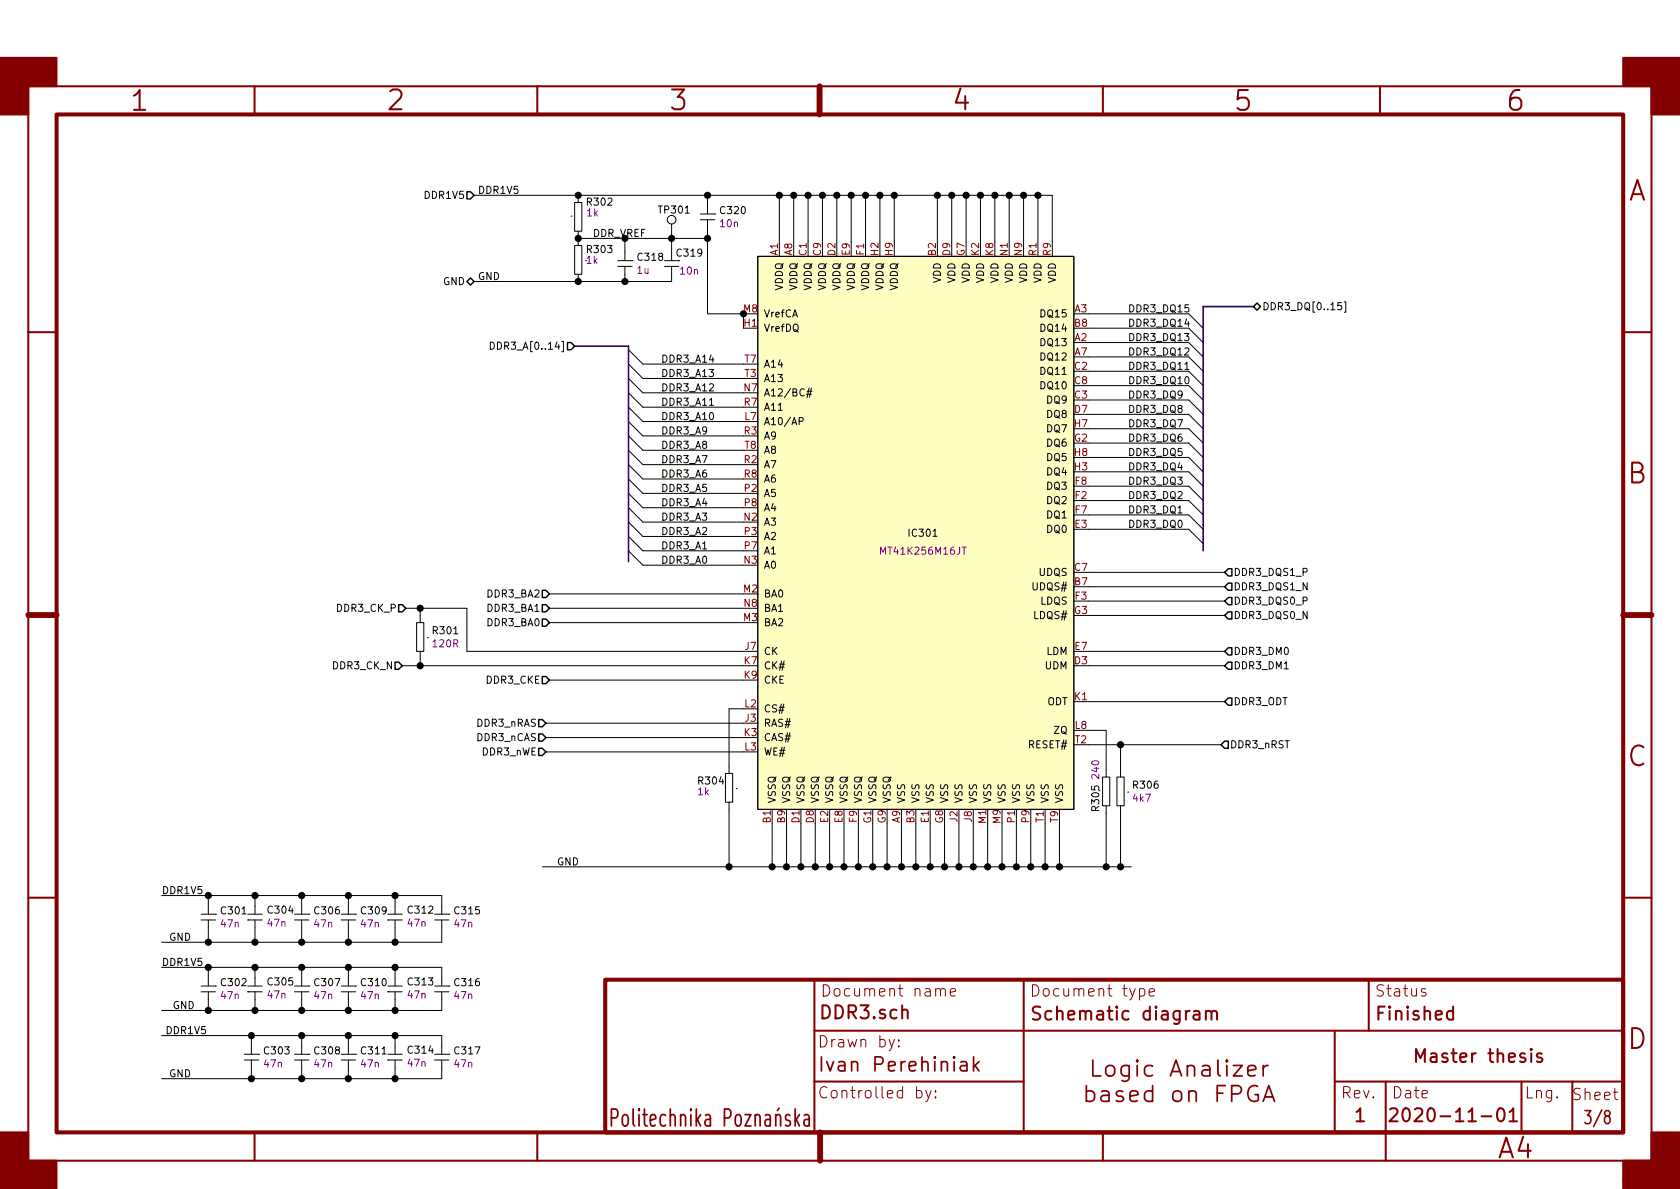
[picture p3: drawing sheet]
<svg xmlns="http://www.w3.org/2000/svg" width="297mm" height="210mm" viewBox="0 0 297 210" stroke-linecap="round" stroke-linejoin="round" font-family="sans-serif">
<g fill="none" stroke="#840000" stroke-width=".36">
<path d="M5 15.3h287v190h-287zM45 15.3v4.9M95 15.3v4.9M145 15.3v4.9M195 15.3v4.9M244 15.3v4.9M5 58.7h5M287 58.7h5M5 108.8h5M287 108.8h5M5 158.7h5M287 158.7h5"/>
<path d="M144 173.2v27M159.5 178.8a.57 .57 0 0 1 1 .1v1.2M181 173.2v27M211.1 178.9l.2-.1 .7 .1 .1 1.4M212.1 179.3l-.8 .1a.46 .46 0 0 0-.3 .5 .46 .46 0 0 0 .3 .4h.6l.2-.1M213.2 179a.57 .57 0 0 1 1 .1v1.2M213.2 178.8v1.5M214.2 179.1l.1-.2 .2-.1 .6 .1 .1 .2v1.2M242 173.2v9.1M256.9 178.9l-.6-.1-.5 .4 .1 .9 .4 .2 .6-.1M256.9 178v2.3M144 182.3h143"/>
<path d="M144 191.3h37M236 191.3h51M236 182.3v17.9M239.9 196.6l.6-.6v2.3M239.9 198.3h1.3M245 191.3v14M245.8 196.2l.3-.2h.5a.61 .61 0 0 1 .4 1l-1.4 1.3h1.5M250.4 187.8v-2.3l.7 1.6 .8-1.6v2.3M253 186.4l.2-.1 .7 .1 .1 1.4M254 186.8l-.8 .1a.46 .46 0 0 0-.3 .5 .46 .46 0 0 0 .3 .4l.8-.1M255.9 186.4l-.6-.1-.2 .1-.1 .2 .1 .3 .8 .2 .1 .2-.1 .4-.2 .1-.7-.1M256.6 186.3h.9"/>
<path d="M257 185.5v2l.1 .2 .4 .1M258.2 187l1.1-.2-.1-.4-.7-.1-.2 .1-.1 .2 .1 1.1 .2 .1 .7-.1M260.3 186.3v1.5M260.9 186.3a.59 .59 0 0 0-.6 .4M263.1 186.3h.9M263.5 185.5v2l.1 .2 .4 .1M264.8 186.5a.57 .57 0 0 1 1 .1v1.2M264.8 185.5v2.3M264.9 196.2a.56 .56 0 0 1 .6-.2 .56 .56 0 0 1 .4 .4 1.37 1.37 0 0 1-.4 1.9 .64 .64 0 0 1-.7-.5 1.96 1.96 0 0 1 .1-1.6zM266.8 187l1.1-.2-.1-.4-.7-.1-.2 .1-.1 .2 .1 1.1 .2 .1 .7-.1M266.9 196.6l.7-.6v2.3M266.9 198.3h1.3"/>
<path d="M269 191.3v8.9M269.6 186.4l-.5-.1-.2 .1-.1 .2 .1 .3 .7 .2 .1 .2-.1 .4-.2 .1-.6-.1M270.7 185.5l-.1 .1 .1 .1 .1-.1-.1-.1v.2M270.7 186.3v1.5M272.6 186.4l-.5-.1-.3 .1-.1 .2 .1 .3 .8 .2 .1 .2-.1 .4-.2 .1-.7-.1M278 191.3v8.9M45 200.2v5.1M95 200.2v5.1M145 200.2v5.1M195 200.2v5.1M287 208.8h5"/>
</g>
<path d="M10 20.2h277v180h-277zM107 173.2h180v27h-180z" fill="none" stroke="#840000" stroke-width=".71"/>
<path d="M144.9 15.3v4.9M5 108.8h5M287 108.8h5M145 200.2v5.1" fill="none" stroke="#840000" stroke-width="1"/>
<g fill="#840000" stroke="#840000" stroke-width=".36">
<path d="M0 10.2h10v5h-5v5h-5z"/>
<path d="M0 200.2h5v5.1h5v4.9h-10z"/>
<path d="M287 10.2h10v10h-5v-5h-5z"/>
<path d="M287 205.3h5v-5.1h5v10.1h-10z"/>
</g>
<g fill="none" stroke="#840000" stroke-width=".3">
<path d="M137.2 197.4l.2-.3h.3l.2 .2 .1 1.8M137.2 197.1v2M137.7 196l-.3 .4M139.6 197.3l-.4-.2a.54 .54 0 0 0-.3 .6 .54 .54 0 0 0 .5 .4 .55 .55 0 0 1 .4 .5 .55 .55 0 0 1-.4 .5h-.3l-.2-.1M140.6 196.1v3M140.8 198l.6 1.1M141.4 197.1l-.8 1.1M142.2 197.3l.2-.2h.4l.2 .2 .1 1.8M143.1 197.8l-.2 .2h-.5a.7 .7 0 0 0 0 1.1h.5l.2-.1M169.9 187.8l.2-.1 .7 .1 .2 .3v1.3M171 188.3l-.9 .1a.48 .48 0 0 0-.3 .5 .48 .48 0 0 0 .3 .5l.9-.2M172.1 186.9v2.5"/>
<path d="M172.4 188.4l.7 1M173.1 187.7l-1 1M192.1 193a.97 .97 0 0 1 1.4 .4v.8l-.1 .3a1.04 1.04 0 0 1-1.3 .1M192.1 192v2.8M193.2 187.5v2.8h1.4M194.8 193l.3-.1 .8 .1 .2 .3v1.5M195.7 188.7a.84 .84 0 0 1 1.4 .2v.8a.83 .83 0 0 1-.8 .6 .83 .83 0 0 1-.8-.6v-.8zM196.1 193.6l-1 .1a.55 .55 0 0 0-.3 .9l.3 .2 1-.2M198.5 193l-.7-.1-.3 .1-.1 .3 .1 .4 1 .3 .2 .2-.2 .4-.3 .2-.8-.2M199.6 188.4v2.3a.81 .81 0 0 1-1.2 .4M199.6 188.5l-.8-.1-.3 .1-.3 .4v.8l.3 .4 .3 .2 .8-.2M199.8 193.8l1.4-.2-.1-.6-.9-.1-.3 .1-.1 .3v1.1l.1 .2 .3 .2 .9-.2"/>
<path d="M201.1 187.5l-.2 .1 .2 .2 .1-.2-.1-.1v.3M201.1 188.4v1.9M203.8 188.5l-.9-.1-.3 .1-.2 .4v.8l.2 .4 .3 .2 .9-.2M203.8 193l-.9-.1-.3 .1-.2 .4v.8l.2 .4 .3 .2 .9-.2M203.8 192v2.8M206.9 190.3l1-2.8 1 2.8M207.2 189.5h1.4M207.5 193.2a.84 .84 0 0 1 1.4 .2v.8a.81 .81 0 0 1-.8 .6 .81 .81 0 0 1-.7-.6v-.8zM209.9 188.7a.77 .77 0 0 1 1.3 .1v1.5M209.9 188.4v1.9M210.2 193.2a.79 .79 0 0 1 1.3 .1v1.5M210.2 192.9v1.9"/>
<path d="M212.6 188.5l.3-.1 .9 .1 .1 .3v1.5M213.9 189.1l-.3 .1h-.7a.57 .57 0 0 0-.3 .9l.3 .2h.7l.3-.2M215.2 193.3h1M215.3 187.5v2.4l.2 .2 .3 .2M216.6 192h-1.4v2.8M216.9 187.5l-.1 .1 .1 .2 .2-.2-.2-.1v.3M216.9 188.4v1.9M217.8 193.4h1.1a.76 .76 0 0 0 .6-.7 .76 .76 0 0 0-.6-.7h-1.1v2.8M218.1 188.4h1.5l-1.5 1.9h1.5M220.6 189.4l1.4-.3-.1-.6-.8-.1-.3 .1-.2 .3v1.1l.2 .2 .3 .2 .8-.2M222.4 192.1a1.22 1.22 0 0 0-1.4 .2 1.22 1.22 0 0 0-.4 1.3 1.13 1.13 0 0 0 .6 1.1 1.13 1.13 0 0 0 1.3-.2v-.9h-.6M223.3 194.8l1-2.8 1 2.8"/>
<path d="M223.3 188.4v1.9M223.6 194h1.4M224.2 188.4a.74 .74 0 0 0-.9 .5"/>
</g>
<g fill="none" stroke="#840000" stroke-width=".18">
<path d="M166.3 175.1l.3-.3 .5 .1 .1 1.2M168 175.5l1-.2-.1-.4-.6-.1-.3 .3 .1 .9 .2 .1 .6-.1M201.5 174.9a.71 .71 0 0 1 .8 .1v1a.67 .67 0 0 1-.8 0M203.2 175.5l.9-.2-.1-.4-.5-.1-.3 .3 .1 .9 .2 .1 .5-.1M252.1 174.9a.49 .49 0 0 0-.8 .2l.1 .3 .5 .1 .2 .3v.2l-.2 .1-.6-.1M158.1 183.8l-.6 1.8-.3 .2M158.9 185h.1l-.1 .1v-.1v.1M158.9 183.9l.1 .1-.1 .1v-.2v.2M162.1 192.9a.68 .68 0 0 1 .8 .1l.1 .2-.1 .8-.3 .2-.5-.1M163.7 192.8l.5 1.4M164.6 192.8l-.6 1.8-.3 .2M165.4 194l.1 .1-.1 .1-.1-.1 .1-.1v.2"/>
<path d="M165.4 192.9l.1 .1-.1 .1-.1-.1 .1-.1v.2"/>
</g>
<g fill="none" stroke="#000" stroke-width=".18">
<path d="M83.8 34.5h102.3v8.3M101 38.2h.1M101.6 35.8h1.3v5.1h-1.3zM102.2 34.5v1.3M118.7 39.6v6.4M123.8 37.8h2.6M123.8 38.9h2.6M125.1 34.5v3.3M125.1 38.9v16.6h6.3v2.5M126.4 37.8h.1M137.8 34.5v8.3M140.3 34.5v8.3"/>
<path d="M142.9 34.5v8.3M145.4 34.5v8.3M148 34.5v8.3M150.5 34.5v8.3M153 34.5v8.3M155.6 34.5v8.3M158.1 34.5v8.3M165.7 34.5v8.3M168.3 34.5v8.3M170.8 34.5v8.3M173.4 34.5v8.3M175.9 34.5v8.3"/>
<path d="M178.4 34.5v8.3M181 34.5v8.3M183.5 34.5v8.3M101.6 43.4h1.3v5.1h-1.3zM102.2 40.9v2.5M102.2 48.5v1.3M102.2 42.2h22.9M109.2 46.1h2.6M109.2 47.1h2.6M110.5 42.2v3.8M110.5 47.2v2.6M111.8 46.1h.1"/>
<path d="M117.5 46.1h2.5M117.5 47.1h2.5M118.7 47.2v2.6h-34.9M120 46.1h.1M134 45.3h55.9v97.8h-55.9zM192.4 58h17.8l2.5 2.6M192.4 55.5h17.8l2.5 2.5M237.2 53.5h-.6l-.1 .6 .2-.1 .5 .1v.6l-.2 .1-.5-.1M237.7 53.4h.2v1.8h-.2M86.7 60.5a.64 .64 0 0 1 .7 .6 .64 .64 0 0 1-.7 .7zM111.1 72l2.6 2.5h17.7M111.1 66.9l2.6 2.6h17.7"/>
<path d="M111.1 61.8l2.6 2.6h17.7M111.1 64.4l2.6 2.5h17.7M111.1 77.1l2.6 2.5h17.7M111.1 74.5l2.6 2.6h17.7M111.1 69.5l2.6 2.5h17.7M111.1 79.6l2.6 2.6h17.7M125.4 71.7h.8M141.3 74.5l.6-.1 .1-.4-.2-.2h-.5v1.3M142.6 69.7h.9M142.7 69.2h.9M143.1 68.6l-.4 1.7M143.5 68.6l-.4 1.7"/>
<path d="M192.4 68.2h17.8l2.5 2.5M192.4 78.4h17.8l2.5 2.5M192.4 73.3h17.8l2.5 2.5M192.4 75.8h17.8l2.5 2.6M192.4 70.7h17.8l2.5 2.6M192.4 65.7h17.8l2.5 2.5M192.4 63.1h17.8l2.5 2.6M192.4 60.6h17.8l2.5 2.5M209.5 65.3h.7M111.1 89.8l2.6 2.5h17.7M111.1 97.4l2.6 2.5h17.7M111.1 82.2l2.6 2.5h17.7"/>
<path d="M111.1 84.7l2.6 2.5h17.7M111.1 92.3l2.6 2.6h17.7M111.1 94.9l2.6 2.5h17.7M111.1 87.2l2.6 2.6h17.7M192.4 86h17.8l2.5 2.5M192.4 91.1h17.8l2.5 2.5M192.4 88.5h17.8l2.5 2.6M192.4 93.6h17.8l2.5 2.5M192.4 83.4h17.8l2.5 2.6M192.4 80.9h17.8l2.5 2.5M71.1 117.7h60.3M71.8 107.6h10.7v7.6h48.9"/>
<path d="M73.7 110.1h1.2v5.1h-1.2zM74.3 107.6v2.5M74.3 115.2v2.5M75.6 112.8h.1M97.2 105h34.2M97.2 110.1h34.2M97.2 107.6h34.2M192.4 103.8h24.1M192.4 101.2h24.1M192.4 117.7h24.1M192.4 115.2h24.1M192.4 106.3h24.1"/>
<path d="M192.4 108.8h24.1M96.5 133h34.9M96.5 127.9h34.9M96.5 130.4h34.9M97.2 120.3h34.2M128.3 136.8h1.2v5.1h-1.2zM130.2 139.4h.1M131.4 125.3h-2.5v11.5M192.4 129.2h3.2v8.2M192.4 131.7h23.5M192.4 124.1h24.1M194.9 137.4h1.3v5.1h-1.3z"/>
<path d="M197.5 137.4h1.3v5.1h-1.3zM198.1 131.7v5.7M28.6 158.4h49.5v3.2M36.8 158.4v3.2M45.1 158.4v3.2M53.3 158.4v3.2M61.6 158.4v3.2M69.8 158.4v3.2M95.9 153.3h104.1M128.9 141.9v11.4M136.5 145.7v7.6M139.1 145.7v7.6"/>
<path d="M141.6 145.7v7.6M144.1 145.7v7.6M146.7 145.7v7.6M149.2 145.7v7.6M151.8 145.7v7.6M154.3 145.7v7.6M156.8 145.7v7.6M159.4 145.7v7.6M161.9 145.7v7.6M164.5 145.7v7.6M167 145.7v7.6M169.5 145.7v7.6"/>
<path d="M172.1 145.7v7.6M174.6 145.7v7.6M177.2 145.7v7.6M179.7 145.7v7.6M182.2 145.7v7.6M184.8 145.7v7.6M187.3 145.7v7.6M195.6 142.5v10.8M198.1 142.5v10.8M199.4 140.1h.1M28.6 171.1h49.5v3.2M35.6 162.7h2.5"/>
<path d="M35.6 161.7h2.5M35.6 174.4h2.5M35.6 175.4h2.5M36.8 162.7v3.9M36.8 171.1v3.2M36.8 175.4v3.3M38.1 161.7h.1M38.1 174.4h.1M43.8 162.7h.1M43.8 175.4h.1M43.8 162.7h2.6M43.8 161.7h2.6"/>
<path d="M43.8 174.4h2.6M43.8 175.4h2.6M45.1 162.7v3.9M45.1 171.1v3.2M45.1 175.4v3.3M52.1 162.7h2.5M52.1 161.7h2.5M52.1 174.4h2.5M52.1 175.4h2.5M53.3 162.7v3.9M53.3 171.1v3.2M53.3 175.4v3.3"/>
<path d="M54.6 161.7h.1M54.6 174.4h.1M60.3 162.7h2.6M60.3 161.7h2.6M60.3 174.4h2.6M60.3 175.4h2.6M61.6 162.7v3.9M61.6 171.1v3.2M61.6 175.4v3.3M62.9 161.7h.1M62.9 174.4h.1M68.6 162.7h.1"/>
<path d="M68.6 175.4h.1M68.6 162.7h2.5M68.6 161.7h2.5M68.6 174.4h2.5M68.6 175.4h2.5M69.8 162.7v3.9M69.8 171.1v3.2M69.8 175.4v3.3M76.8 162.7h2.6M76.8 161.7h2.6M76.8 174.4h2.6M76.8 175.4h2.6"/>
<path d="M78.1 162.7v3.9h-49.5M78.1 175.4v3.3h-49.5M79.4 161.7h.1M79.4 174.4h.1M28.6 183.1h49.5v3.3M43.2 186.4h2.5M43.2 187.4h2.5M44.4 183.1v3.3M44.4 187.5v3.2M45.7 186.4h.1M52.1 186.4h2.5M52.1 187.4h2.5"/>
<path d="M53.3 183.1v3.3M53.3 187.5v3.2M54.6 186.4h.1M60.3 186.4h2.6M60.3 187.4h2.6M61.6 183.1v3.3M61.6 187.5v3.2M62.9 186.4h.1M68.6 187.4h.1M68.6 186.4h2.5M68.6 187.4h2.5M69.8 183.1v3.3"/>
<path d="M69.8 187.5v3.2M76.8 186.4h2.6M76.8 187.4h2.6M78.1 187.5v3.2h-49.5M79.4 186.4h.1"/>
<circle cx="118.7" cy="38.9" r=".76"/>
</g>
<path d="M134 45.3h55.9v97.8h-55.9z" fill="#ffffc2" stroke="#ffffc2" stroke-width=".18"/>
<path d="M170.1 96.7h.7" fill="none" stroke="#840084" stroke-width=".18"/>
<path d="M221.6 54.2h-8.9v43.2M101.6 61.2h9.5v38.1" fill="none" stroke="#00f" stroke-width=".3"/>
<g fill="none" stroke="#000" stroke-width=".25">
<path d="M82.5 33.9h.7l.6 .6-.6 .7h-.7zM82.5 49.8l.7-.7 .6 .7-.6 .6zM221.6 54.2l.6-.6 .7 .6-.7 .7zM100.3 60.6h.7l.6 .6-.6 .6h-.7zM69.8 117.1h.7l.6 .6-.6 .7h-.7zM70.5 106.9h.6l.7 .7-.7 .6h-.6zM95.9 104.4h.6l.7 .6-.7 .7h-.6zM95.9 109.5h.6l.7 .6-.7 .6h-.6zM95.9 119.6h.6l.7 .7-.7 .6h-.6zM95.9 106.9h.6l.7 .7-.7 .6h-.6zM217.2 103.1h.6v1.3h-.6l-.7-.6zM217.2 105.7h.6v1.2h-.6l-.7-.6z"/>
<path d="M217.2 108.2h.6v1.3h-.6l-.7-.7zM217.2 117.1h.6v1.3h-.6l-.7-.7zM217.2 114.5h.6v1.3h-.6l-.7-.6zM217.2 100.6h.6v1.2h-.6l-.7-.6zM95.2 127.2h.7l.6 .7-.6 .6h-.7zM95.2 129.8h.7l.6 .6-.6 .7h-.7zM95.2 132.3h.7l.6 .7-.6 .6h-.7zM216.5 131.1h.7v1.2h-.7l-.6-.6zM217.2 123.4h.6v1.3h-.6l-.7-.6z"/>
</g>
<g fill="#000" stroke="#000" stroke-width=".25">
<circle cx="102.2" cy="34.5" r=".51"/>
<circle cx="125.1" cy="34.5" r=".51"/>
<circle cx="137.8" cy="34.5" r=".51"/>
<circle cx="140.3" cy="34.5" r=".51"/>
<circle cx="142.9" cy="34.5" r=".51"/>
<circle cx="145.4" cy="34.5" r=".51"/>
<circle cx="148" cy="34.5" r=".51"/>
<circle cx="150.5" cy="34.5" r=".51"/>
<circle cx="153" cy="34.5" r=".51"/>
<circle cx="155.6" cy="34.5" r=".51"/>
<circle cx="158.1" cy="34.5" r=".51"/>
<circle cx="165.7" cy="34.5" r=".51"/>
<circle cx="168.3" cy="34.5" r=".51"/>
<circle cx="170.8" cy="34.5" r=".51"/>
<circle cx="173.4" cy="34.5" r=".51"/>
<circle cx="175.9" cy="34.5" r=".51"/>
<circle cx="178.4" cy="34.5" r=".51"/>
<circle cx="181" cy="34.5" r=".51"/>
<circle cx="183.5" cy="34.5" r=".51"/>
<circle cx="102.2" cy="49.8" r=".51"/>
<circle cx="102.2" cy="42.2" r=".51"/>
<circle cx="110.5" cy="49.8" r=".51"/>
<circle cx="118.7" cy="42.2" r=".51"/>
<circle cx="125.1" cy="42.2" r=".51"/>
<circle cx="131.4" cy="55.5" r=".51"/>
<circle cx="74.3" cy="107.6" r=".51"/>
<circle cx="74.3" cy="117.7" r=".51"/>
<circle cx="198.1" cy="131.7" r=".51"/>
<circle cx="36.8" cy="158.4" r=".51"/>
<circle cx="45.1" cy="158.4" r=".51"/>
<circle cx="53.3" cy="158.4" r=".51"/>
<circle cx="61.6" cy="158.4" r=".51"/>
<circle cx="69.9" cy="158.4" r=".51"/>
<circle cx="128.9" cy="153.3" r=".51"/>
<circle cx="136.5" cy="153.3" r=".51"/>
<circle cx="139.1" cy="153.3" r=".51"/>
<circle cx="141.6" cy="153.3" r=".51"/>
<circle cx="144.1" cy="153.3" r=".51"/>
<circle cx="146.7" cy="153.3" r=".51"/>
<circle cx="149.2" cy="153.3" r=".51"/>
<circle cx="151.8" cy="153.3" r=".51"/>
<circle cx="154.3" cy="153.3" r=".51"/>
<circle cx="156.8" cy="153.3" r=".51"/>
<circle cx="159.4" cy="153.3" r=".51"/>
<circle cx="161.9" cy="153.3" r=".51"/>
<circle cx="164.5" cy="153.3" r=".51"/>
<circle cx="167" cy="153.3" r=".51"/>
<circle cx="169.5" cy="153.3" r=".51"/>
<circle cx="172.1" cy="153.3" r=".51"/>
<circle cx="174.6" cy="153.3" r=".51"/>
<circle cx="177.2" cy="153.3" r=".51"/>
<circle cx="179.7" cy="153.3" r=".51"/>
<circle cx="182.2" cy="153.3" r=".51"/>
<circle cx="184.8" cy="153.3" r=".51"/>
<circle cx="187.3" cy="153.3" r=".51"/>
<circle cx="195.6" cy="153.3" r=".51"/>
<circle cx="198.1" cy="153.3" r=".51"/>
<circle cx="36.8" cy="171.1" r=".51"/>
<circle cx="36.8" cy="166.6" r=".51"/>
<circle cx="36.8" cy="178.7" r=".51"/>
<circle cx="45.1" cy="166.6" r=".51"/>
<circle cx="45.1" cy="171.1" r=".51"/>
<circle cx="45.1" cy="178.7" r=".51"/>
<circle cx="53.3" cy="171.1" r=".51"/>
<circle cx="53.3" cy="178.7" r=".51"/>
<circle cx="53.3" cy="166.6" r=".51"/>
<circle cx="61.6" cy="166.6" r=".51"/>
<circle cx="61.6" cy="178.7" r=".51"/>
<circle cx="61.6" cy="171.1" r=".51"/>
<circle cx="69.9" cy="171.1" r=".51"/>
<circle cx="69.9" cy="178.7" r=".51"/>
<circle cx="69.9" cy="166.6" r=".51"/>
<circle cx="44.5" cy="190.7" r=".51"/>
<circle cx="44.5" cy="183.1" r=".51"/>
<circle cx="53.3" cy="190.7" r=".51"/>
<circle cx="53.3" cy="183.1" r=".51"/>
<circle cx="61.6" cy="190.7" r=".51"/>
<circle cx="61.6" cy="183.1" r=".51"/>
<circle cx="69.9" cy="190.7" r=".51"/>
<circle cx="69.9" cy="183.1" r=".51"/>
</g>
<g font-size="4.9" fill="#840000">
<text x="23.3" y="19.6">1</text>
<text x="68.7" y="19.5">2</text>
<text x="118.6" y="19.5">3</text>
<text x="168.7" y="19.5">4</text>
<text x="218.5" y="19.6">5</text>
<text x="266.6" y="19.6">6</text>
<text x="287.8" y="35.5">A</text>
<text x="287.8" y="85.5">B</text>
<text x="287.8" y="135.5">C</text>
<text x="287.8" y="185.5">D</text>
<text x="264.9" y="204.8">A4</text>
</g>
<text font-size="4.2" fill="#840000" x="107.5" y="199.3">Politechnika Poznaska</text>
<text font-size="3.5" fill="#840000" x="144.5" y="189.5">Ivan Perehiniak</text>
<g font-size="3.2" fill="#840000">
<text x="144.7" y="180.2">DDR3.sch</text>
<text x="182" y="180.4">Schematic diagram</text>
<text x="243" y="180.4">Finished</text>
<text x="248.8" y="198.4">2020-11-01</text>
<text x="280.8" y="198.8">3/8</text>
</g>
<g font-size="2.8" fill="#840000">
<text x="145" y="176.2">Document name</text>
<text x="182" y="176.2">Document type</text>
<text x="243" y="176.2">Status</text>
<text x="144.5" y="185.2">Drawn by:</text>
<text x="144.5" y="194.3">Controlled by:</text>
<text x="237" y="194.3">Rev.</text>
<text x="246" y="194.3">Date</text>
<text x="269.5" y="194.3">Lng.</text>
<text x="277.8" y="194.6">Sheet</text>
</g>
<g font-size="1.8">
<text x="75.3" y="35.2">DDR1V5</text>
<text x="84.5" y="34.3">DDR1V5</text>
<text x="103.9" y="36.4">R302</text>
<text x="104.8" y="41.9">DDR_VREF</text>
<text x="116.6" y="37.8">TP301</text>
<text x="127.5" y="37.9">C320</text>
<text x="103.9" y="44.7">R303</text>
<text x="112.9" y="46.1">C318</text>
<text x="119.8" y="45.4">C319</text>
<text x="78.4" y="50.4">GND</text>
<text x="84.5" y="49.5">GND</text>
<text x="138.4" y="51.5" transform="rotate(-90 138.4 51.5)">VDDQ</text>
<text x="141" y="51.5" transform="rotate(-90 141 51.5)">VDDQ</text>
<text x="143.5" y="51.5" transform="rotate(-90 143.5 51.5)">VDDQ</text>
<text x="146" y="51.5" transform="rotate(-90 146 51.5)">VDDQ</text>
<text x="148.6" y="51.5" transform="rotate(-90 148.6 51.5)">VDDQ</text>
<text x="151.1" y="51.5" transform="rotate(-90 151.1 51.5)">VDDQ</text>
<text x="153.7" y="51.5" transform="rotate(-90 153.7 51.5)">VDDQ</text>
<text x="156.2" y="51.5" transform="rotate(-90 156.2 51.5)">VDDQ</text>
<text x="158.7" y="51.5" transform="rotate(-90 158.7 51.5)">VDDQ</text>
<text x="166.4" y="50.1" transform="rotate(-90 166.4 50.1)">VDD</text>
<text x="168.9" y="50.1" transform="rotate(-90 168.9 50.1)">VDD</text>
<text x="171.4" y="50.1" transform="rotate(-90 171.4 50.1)">VDD</text>
<text x="174" y="50.1" transform="rotate(-90 174 50.1)">VDD</text>
<text x="176.5" y="50.1" transform="rotate(-90 176.5 50.1)">VDD</text>
<text x="179.1" y="50.1" transform="rotate(-90 179.1 50.1)">VDD</text>
<text x="181.6" y="50.1" transform="rotate(-90 181.6 50.1)">VDD</text>
<text x="184.1" y="50.1" transform="rotate(-90 184.1 50.1)">VDD</text>
<text x="186.7" y="50.1" transform="rotate(-90 186.7 50.1)">VDD</text>
<text x="135" y="58.7">VrefDQ</text>
<text x="135" y="56.1">VrefCA</text>
<text x="184.2" y="56.1">DQ15</text>
<text x="184.2" y="58.7">DQ14</text>
<text x="199.4" y="57.8">DDR3_DQ14</text>
<text x="199.4" y="55.2">DDR3_DQ15</text>
<text x="223.1" y="54.9">DDR3_DQ[0..15]</text>
<text x="87.9" y="61.8">DDR3_A[0..14]</text>
<text x="116.8" y="64.1">DDR3_A14</text>
<text x="135" y="65">A14</text>
<text x="184.2" y="61.2">DQ13</text>
<text x="184.2" y="63.7">DQ12</text>
<text x="199.4" y="60.3">DDR3_DQ13</text>
<text x="199.4" y="62.9">DDR3_DQ12</text>
<text x="199.4" y="65.4">DDR3_DQ11</text>
<text x="116.8" y="71.7">DDR3_A11</text>
<text x="116.8" y="66.7">DDR3_A13</text>
<text x="116.8" y="69.2">DDR3_A12</text>
<text x="135" y="70.1">A12/BC#</text>
<text x="135" y="67.6">A13</text>
<text x="184.2" y="66.3">DQ11</text>
<text x="184.2" y="68.8">DQ10</text>
<text x="185.2" y="71.4">DQ9</text>
<text x="199.4" y="67.9">DDR3_DQ10</text>
<text x="199.4" y="70.5">DDR3_DQ9</text>
<text x="116.8" y="76.8">DDR3_A9</text>
<text x="116.8" y="74.3">DDR3_A10</text>
<text x="135" y="75.2">A10/AP</text>
<text x="135" y="77.7">A9</text>
<text x="135" y="72.6">A11</text>
<text x="185.2" y="73.9">DQ8</text>
<text x="185.2" y="76.4">DQ7</text>
<text x="199.4" y="73">DDR3_DQ8</text>
<text x="199.4" y="75.6">DDR3_DQ7</text>
<text x="116.8" y="81.9">DDR3_A7</text>
<text x="116.8" y="79.4">DDR3_A8</text>
<text x="135" y="82.8">A7</text>
<text x="135" y="80.3">A8</text>
<text x="185.2" y="79">DQ6</text>
<text x="185.2" y="81.5">DQ5</text>
<text x="199.4" y="83.2">DDR3_DQ4</text>
<text x="199.4" y="80.6">DDR3_DQ5</text>
<text x="199.4" y="78.1">DDR3_DQ6</text>
<text x="116.8" y="89.5">DDR3_A4</text>
<text x="116.8" y="87">DDR3_A5</text>
<text x="116.8" y="84.4">DDR3_A6</text>
<text x="135" y="87.9">A5</text>
<text x="135" y="85.3">A6</text>
<text x="185.2" y="89.1">DQ2</text>
<text x="185.2" y="86.6">DQ3</text>
<text x="185.2" y="84.1">DQ4</text>
<text x="199.4" y="88.3">DDR3_DQ2</text>
<text x="199.4" y="85.7">DDR3_DQ3</text>
<text x="116.8" y="94.6">DDR3_A2</text>
<text x="116.8" y="92.1">DDR3_A3</text>
<text x="135" y="93">A3</text>
<text x="135" y="95.5">A2</text>
<text x="135" y="90.4">A4</text>
<text x="160.8" y="94.9">IC301</text>
<text x="185.2" y="94.2">DQ0</text>
<text x="185.2" y="91.7">DQ1</text>
<text x="199.4" y="93.3">DDR3_DQ0</text>
<text x="199.4" y="90.8">DDR3_DQ1</text>
<text x="116.8" y="99.7">DDR3_A0</text>
<text x="116.8" y="97.1">DDR3_A1</text>
<text x="135" y="100.6">A0</text>
<text x="135" y="98">A1</text>
<text x="183.7" y="101.8">UDQS</text>
<text x="218.1" y="101.8">DDR3_DQS1_P</text>
<text x="86.3" y="105.7">DDR3_BA2</text>
<text x="135" y="105.7">BA0</text>
<text x="182.8" y="104.4">UDQS#</text>
<text x="183.9" y="106.9">LDQS</text>
<text x="218.1" y="104.4">DDR3_DQS1_N</text>
<text x="218.1" y="106.9">DDR3_DQS0_P</text>
<text x="59.7" y="108.2">DDR3_CK_P</text>
<text x="76.7" y="112.2">R301</text>
<text x="86.3" y="110.7">DDR3_BA0</text>
<text x="86.3" y="108.2">DDR3_BA1</text>
<text x="135" y="110.7">BA2</text>
<text x="135" y="108.2">BA1</text>
<text x="183" y="109.5">LDQS#</text>
<text x="218.1" y="109.5">DDR3_DQS0_N</text>
<text x="59" y="118.4">DDR3_CK_N</text>
<text x="135" y="115.8">CK</text>
<text x="135" y="118.4">CK#</text>
<text x="184.8" y="118.4">UDM</text>
<text x="185" y="115.8">LDM</text>
<text x="218.1" y="118.4">DDR3_DM1</text>
<text x="218.1" y="115.8">DDR3_DM0</text>
<text x="86.1" y="120.9">DDR3_CKE</text>
<text x="135" y="120.9">CKE</text>
<text x="135" y="126">CS#</text>
<text x="185.1" y="124.7">ODT</text>
<text x="218.1" y="124.7">DDR3_ODT</text>
<text x="84.4" y="128.5">DDR3_nRAS</text>
<text x="84.4" y="131.1">DDR3_nCAS</text>
<text x="135" y="128.5">RAS#</text>
<text x="135" y="131.1">CAS#</text>
<text x="186.4" y="129.8">ZQ</text>
<text x="85.3" y="133.6">DDR3_nWE</text>
<text x="135" y="133.6">WE#</text>
<text x="182" y="132.3">RESET#</text>
<text x="217.4" y="132.3">DDR3_nRST</text>
<text x="123.6" y="138.7">R304</text>
<text x="137.2" y="142.1" transform="rotate(-90 137.2 142.1)">VSSQ</text>
<text x="139.7" y="142.1" transform="rotate(-90 139.7 142.1)">VSSQ</text>
<text x="142.2" y="142.1" transform="rotate(-90 142.2 142.1)">VSSQ</text>
<text x="144.8" y="142.1" transform="rotate(-90 144.8 142.1)">VSSQ</text>
<text x="147.3" y="142.1" transform="rotate(-90 147.3 142.1)">VSSQ</text>
<text x="149.9" y="142.1" transform="rotate(-90 149.9 142.1)">VSSQ</text>
<text x="152.4" y="142.1" transform="rotate(-90 152.4 142.1)">VSSQ</text>
<text x="154.9" y="142.1" transform="rotate(-90 154.9 142.1)">VSSQ</text>
<text x="157.5" y="142.1" transform="rotate(-90 157.5 142.1)">VSSQ</text>
<text x="160" y="142.1" transform="rotate(-90 160 142.1)">VSS</text>
<text x="162.6" y="142.1" transform="rotate(-90 162.6 142.1)">VSS</text>
<text x="165.1" y="142.1" transform="rotate(-90 165.1 142.1)">VSS</text>
<text x="167.6" y="142.1" transform="rotate(-90 167.6 142.1)">VSS</text>
<text x="170.2" y="142.1" transform="rotate(-90 170.2 142.1)">VSS</text>
<text x="172.7" y="142.1" transform="rotate(-90 172.7 142.1)">VSS</text>
<text x="175.3" y="142.1" transform="rotate(-90 175.3 142.1)">VSS</text>
<text x="177.8" y="142.1" transform="rotate(-90 177.8 142.1)">VSS</text>
<text x="180.3" y="142.1" transform="rotate(-90 180.3 142.1)">VSS</text>
<text x="182.9" y="142.1" transform="rotate(-90 182.9 142.1)">VSS</text>
<text x="185.4" y="142.1" transform="rotate(-90 185.4 142.1)">VSS</text>
<text x="188" y="142.1" transform="rotate(-90 188 142.1)">VSS</text>
<text x="194.4" y="143.3" transform="rotate(-90 194.4 143.3)">R305</text>
<text x="200.5" y="139.5">R306</text>
<text x="98.4" y="153">GND</text>
<text x="28.6" y="158.1">DDR1V5</text>
<text x="39.2" y="161.7">C301</text>
<text x="47.5" y="161.6">C304</text>
<text x="55.7" y="161.7">C306</text>
<text x="64" y="161.7">C309</text>
<text x="72.2" y="161.6">C312</text>
<text x="80.5" y="161.7">C315</text>
<text x="29.8" y="166.4">GND</text>
<text x="28.6" y="170.8">DDR1V5</text>
<text x="30.5" y="178.4">GND</text>
<text x="39.2" y="174.4">C302</text>
<text x="47.5" y="174.3">C305</text>
<text x="55.7" y="174.4">C307</text>
<text x="64" y="174.4">C310</text>
<text x="72.2" y="174.3">C313</text>
<text x="80.5" y="174.4">C316</text>
<text x="29.2" y="182.9">DDR1V5</text>
<text x="29.8" y="190.5">GND</text>
<text x="46.8" y="186.5">C303</text>
<text x="55.7" y="186.5">C308</text>
<text x="64" y="186.5">C311</text>
<text x="72.2" y="186.3">C314</text>
<text x="80.5" y="186.5">C317</text>
</g>
<g font-size="1.8" fill="#840084">
<text x="103.8" y="38.3">1k</text>
<text x="127.4" y="40.2">10n</text>
<text x="103.7" y="46.7">1k</text>
<text x="112.7" y="48.4">1u</text>
<text x="120.3" y="48.6">10n</text>
<text x="156.1" y="98.1">MT41K256M16JT</text>
<text x="76.7" y="114.5">120R</text>
<text x="194.4" y="137.6" transform="rotate(-90 194.4 137.6)">240</text>
<text x="123.4" y="140.6">1k</text>
<text x="200.4" y="141.8">4k7</text>
<text x="39.1" y="164">47n</text>
<text x="47.4" y="163.9">47n</text>
<text x="55.7" y="164">47n</text>
<text x="63.9" y="164">47n</text>
<text x="72.2" y="163.9">47n</text>
<text x="80.4" y="164">47n</text>
<text x="39.1" y="176.7">47n</text>
<text x="47.4" y="176.6">47n</text>
<text x="55.7" y="176.7">47n</text>
<text x="63.9" y="176.7">47n</text>
<text x="72.2" y="176.6">47n</text>
<text x="80.4" y="176.7">47n</text>
<text x="46.8" y="188.8">47n</text>
<text x="55.7" y="188.8">47n</text>
<text x="63.9" y="188.8">47n</text>
<text x="72.2" y="188.6">47n</text>
<text x="80.4" y="188.8">47n</text>
</g>
<g font-size="1.8" fill="#840000">
<text x="137.5" y="45.2" transform="rotate(-90 137.5 45.2)">A1</text>
<text x="140.1" y="45.2" transform="rotate(-90 140.1 45.2)">A8</text>
<text x="142.6" y="45.2" transform="rotate(-90 142.6 45.2)">C1</text>
<text x="145.2" y="45.2" transform="rotate(-90 145.2 45.2)">C9</text>
<text x="147.7" y="45.2" transform="rotate(-90 147.7 45.2)">D2</text>
<text x="150.2" y="45.1" transform="rotate(-90 150.2 45.1)">E9</text>
<text x="152.8" y="45.1" transform="rotate(-90 152.8 45.1)">F1</text>
<text x="155.3" y="45.2" transform="rotate(-90 155.3 45.2)">H2</text>
<text x="157.9" y="45.2" transform="rotate(-90 157.9 45.2)">H9</text>
<text x="165.5" y="45.2" transform="rotate(-90 165.5 45.2)">B2</text>
<text x="168" y="45.2" transform="rotate(-90 168 45.2)">D9</text>
<text x="170.6" y="45.2" transform="rotate(-90 170.6 45.2)">G7</text>
<text x="173.1" y="45.2" transform="rotate(-90 173.1 45.2)">K2</text>
<text x="175.6" y="45.2" transform="rotate(-90 175.6 45.2)">K8</text>
<text x="178.2" y="45.2" transform="rotate(-90 178.2 45.2)">N1</text>
<text x="180.7" y="45.2" transform="rotate(-90 180.7 45.2)">N9</text>
<text x="183.3" y="45.2" transform="rotate(-90 183.3 45.2)">R1</text>
<text x="185.8" y="45.2" transform="rotate(-90 185.8 45.2)">R9</text>
<text x="131.5" y="55.2">M8</text>
<text x="131.6" y="57.8">H1</text>
<text x="190" y="55.2">A3</text>
<text x="190" y="57.8">B8</text>
<text x="131.7" y="64.1">T7</text>
<text x="190" y="60.3">A2</text>
<text x="190" y="62.9">A7</text>
<text x="190" y="65.4">C2</text>
<text x="131.6" y="69.2">N7</text>
<text x="131.6" y="71.7">R7</text>
<text x="131.7" y="66.7">T3</text>
<text x="190" y="70.5">C3</text>
<text x="190" y="67.9">C8</text>
<text x="131.6" y="76.8">R3</text>
<text x="131.7" y="74.3">L7</text>
<text x="190" y="73">D7</text>
<text x="190" y="75.6">H7</text>
<text x="131.6" y="81.9">R2</text>
<text x="131.7" y="79.4">T8</text>
<text x="190" y="78.1">G2</text>
<text x="190" y="83.2">H3</text>
<text x="190" y="80.6">H8</text>
<text x="131.6" y="84.4">R8</text>
<text x="131.6" y="87">P2</text>
<text x="131.6" y="89.5">P8</text>
<text x="190.1" y="88.3">F2</text>
<text x="190.1" y="85.7">F8</text>
<text x="131.6" y="92.1">N2</text>
<text x="131.6" y="94.6">P3</text>
<text x="190.1" y="93.3">E3</text>
<text x="190.1" y="90.8">F7</text>
<text x="131.6" y="99.7">N3</text>
<text x="131.6" y="97.1">P7</text>
<text x="190" y="101">C7</text>
<text x="131.5" y="104.8">M2</text>
<text x="131.6" y="107.3">N8</text>
<text x="190" y="103.5">B7</text>
<text x="190.1" y="106">F3</text>
<text x="131.5" y="109.8">M3</text>
<text x="190" y="108.6">G3</text>
<text x="131.6" y="117.5">K7</text>
<text x="131.7" y="114.9">J7</text>
<text x="190" y="117.5">D3</text>
<text x="190.1" y="114.9">E7</text>
<text x="131.6" y="120">K9</text>
<text x="131.7" y="125.1">L2</text>
<text x="190" y="123.8">K1</text>
<text x="131.6" y="130.2">K3</text>
<text x="131.7" y="127.6">J3</text>
<text x="190.1" y="128.9">L8</text>
<text x="190.1" y="131.4">T2</text>
<text x="131.7" y="132.7">L3</text>
<text x="136.3" y="145.5" transform="rotate(-90 136.3 145.5)">B1</text>
<text x="138.8" y="145.5" transform="rotate(-90 138.8 145.5)">B9</text>
<text x="141.4" y="145.5" transform="rotate(-90 141.4 145.5)">D1</text>
<text x="143.9" y="145.5" transform="rotate(-90 143.9 145.5)">D8</text>
<text x="146.4" y="145.5" transform="rotate(-90 146.4 145.5)">E2</text>
<text x="149" y="145.5" transform="rotate(-90 149 145.5)">E8</text>
<text x="151.5" y="145.4" transform="rotate(-90 151.5 145.4)">F9</text>
<text x="154.1" y="145.6" transform="rotate(-90 154.1 145.6)">G1</text>
<text x="156.6" y="145.6" transform="rotate(-90 156.6 145.6)">G9</text>
<text x="159.1" y="145.5" transform="rotate(-90 159.1 145.5)">A9</text>
<text x="161.7" y="145.5" transform="rotate(-90 161.7 145.5)">B3</text>
<text x="164.2" y="145.5" transform="rotate(-90 164.2 145.5)">E1</text>
<text x="166.8" y="145.6" transform="rotate(-90 166.8 145.6)">G8</text>
<text x="169.3" y="145.4" transform="rotate(-90 169.3 145.4)">J2</text>
<text x="171.8" y="145.4" transform="rotate(-90 171.8 145.4)">J8</text>
<text x="174.4" y="145.6" transform="rotate(-90 174.4 145.6)">M1</text>
<text x="176.9" y="145.6" transform="rotate(-90 176.9 145.6)">M9</text>
<text x="179.5" y="145.5" transform="rotate(-90 179.5 145.5)">P1</text>
<text x="182" y="145.5" transform="rotate(-90 182 145.5)">P9</text>
<text x="184.5" y="145.4" transform="rotate(-90 184.5 145.4)">T1</text>
<text x="187.1" y="145.4" transform="rotate(-90 187.1 145.4)">T9</text>
</g>
</svg>
